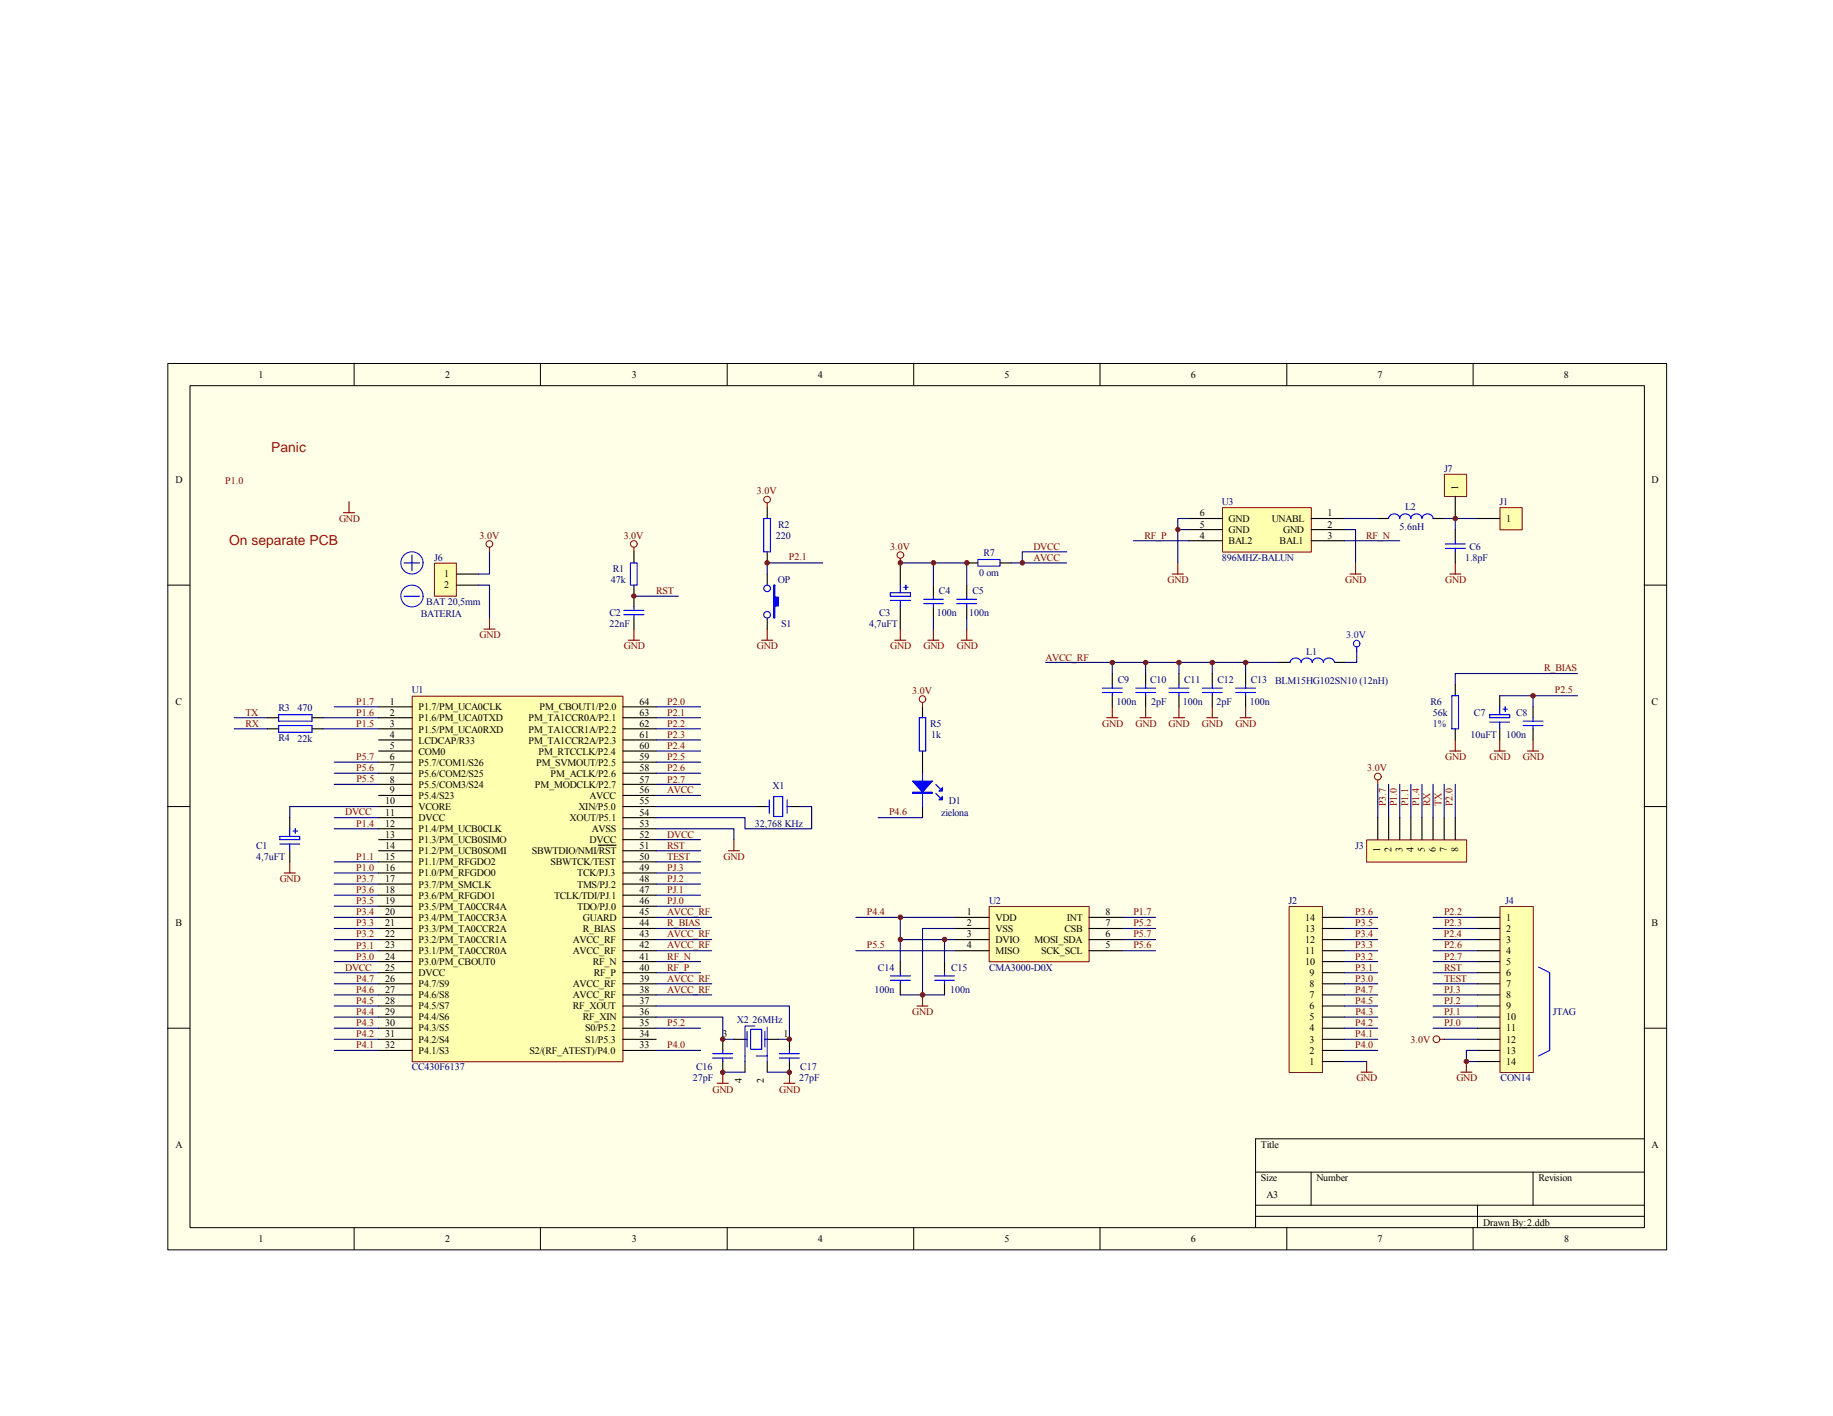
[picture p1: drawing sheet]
<svg xmlns="http://www.w3.org/2000/svg" width="279mm" height="216mm" viewBox="0 0 279 216" stroke-linecap="round" stroke-linejoin="round" font-family="sans-serif">
<path d="M25.6 55.4h228.4v135.2h-228.4z" fill="#ffffe8"/>
<g fill="none" stroke="#000" stroke-width=".15">
<path d="M25.6 55.4h228.4v135.2h-228.4zM29 58.8h221.7v128.4h-221.7zM54 55.4v3.4M82.4 55.4v3.4M110.8 55.4v3.4M139.3 55.4v3.4M167.7 55.4v3.4M196.1 55.4v3.4M224.5 55.4v3.4M25.5 89.2h3.4M250.6 89.2h3.4M25.5 123h3.4"/>
<path d="M250.6 123h3.4M25.5 156.8h3.4M250.6 156.8h3.4M191.4 178.7h59.2M199.8 178.7v5.1M233.7 178.7v5.1M250.6 173.6h-59.2v13.5M54 187.1v3.4M82.4 187.1v3.4M110.8 187.1v3.4M139.3 187.1v3.4M167.7 187.1v3.4"/>
<path d="M191.4 183.8h59.2M191.4 185.5h59.2M196.1 187.1v3.4M224.5 187.1v3.4M225.2 183.8v3.3"/>
</g>
<g fill="none" stroke="#000" stroke-width=".17">
<path d="M142.3 89.2v1.7M142.3 92.5v1.7M147.4 89.2v1.7M147.4 92.5v1.7M221.8 80.8v1.6M221.8 84.1v1.7M140.6 107.8v1.6M140.6 114.5v3.4M169.5 102.7v1.7M169.5 106.1v1.7M174.6 102.7v1.7M174.6 106.1v1.7"/>
<path d="M179.7 102.7v1.7M179.7 106.1v1.7M184.8 102.7v1.7M184.8 106.1v1.7M189.9 102.7v1.7M189.9 106.1v1.7M194.9 101h1.7M203.4 101h1.7M221.8 104.4v1.7M221.8 111.1v1.7M233.7 107.8v1.6M233.7 111.1v1.7"/>
<path d="M115.3 123h1.6M120.3 123h1.7M140.6 123v1.7M110.2 158.5v1.7M120.3 158.5v1.7M110.2 161.9v1.6M120.3 161.9v1.6"/>
</g>
<g fill="none" stroke="#00f" stroke-width=".17">
<path d="M140.8 92h3M140.8 91.4h3M142.3 90.9v.5M142.3 92v.5M145.8 92h3.1M145.8 91.4h3.1M147.4 90.9v.5M147.4 92v.5M206.8 98.6v.7M220.3 82.9h3M220.3 83.6h3M221.8 82.4v.5"/>
<path d="M221.8 83.6v.5M140.1 109.4h1v5.1h-1zM140.6 117.9v5.1M142.6 119.6l.7 .7M168 105.6h3.1M168 104.9h3.1M169.5 104.4v.5M169.5 105.6v.5M173.1 105.6h3M173.1 104.9h3M174.6 104.4v.5M174.6 105.6v.5"/>
<path d="M178.2 105.6h3M178.2 104.9h3M179.7 104.4v.5M179.7 105.6v.5M183.3 105.6h3M183.3 104.9h3M184.8 104.4v.5M184.8 105.6v.5M188.3 105.6h3.1M188.3 104.9h3.1M189.9 104.4v.5M189.9 105.6v.5"/>
<path d="M196.6 101a.87 .87 0 0 1 .9-.7 .87 .87 0 0 1 .8 .7 .87 .87 0 0 1 .9-.7 .87 .87 0 0 1 .8 .7 .87 .87 0 0 1 .9-.7 .87 .87 0 0 1 .8 .7 .87 .87 0 0 1 .9-.7 .87 .87 0 0 1 .8 .7M221.3 106.1h1v5h-1zM232.2 110h3M232.2 110.6h3M233.7 109.4v.6M233.7 110.6v.5M116.9 123h.4M117.3 122v2M117.9 121.5h1.4v3h-1.4zM120 122v2M120 123h.3M142.6 121l.7 .6"/>
<path d="M108.6 160.7h3.1M108.6 161.3h3.1M110.2 160.2v.5M110.2 161.3v.6M118.8 160.7h3M118.8 161.3h3M120.3 160.2v.5M120.3 161.3v.6"/>
</g>
<g fill="none" stroke="#800000" stroke-width=".17">
<path d="M221 87.5h1.7M221.8 85.8v1.7M140.6 107.1v.7M168.7 109.4h1.7M169.5 107.8v1.6M173.8 109.4h1.7M174.6 107.8v1.6M178.9 109.4h1.7M179.7 107.8v1.6M183.9 109.4h1.7M184.8 107.8v1.6M189 109.4h1.7"/>
<path d="M189.9 107.8v1.6M221 114.5h1.7M221.8 112.8v1.7M232.8 114.5h1.7M233.7 112.8v1.7M43.3 133.1h1.7M44.2 131.4v1.7M109.3 165.2h1.7M110.2 163.5v1.7M119.5 165.2h1.7M120.3 163.5v1.7"/>
</g>
<circle cx="206.8" cy="98.1" r=".5" fill="none" stroke="#00f" stroke-width=".15"/>
<path d="M206.8 99.3v1.7h-1.7M189.9 101v1.7M50.9 126.4h6.8M50.9 131.4h6.8M50.9 133.1h6.8M50.9 134.8h6.8M50.9 136.5h6.8M50.9 138.2h6.8M50.9 146.6h6.8M50.9 150h6.8" fill="none" stroke="#000080" stroke-width=".17"/>
<circle cx="140.6" cy="106.6" r=".51" fill="none" stroke="#800000" stroke-width=".15"/>
<path d="M139.1 119.1h3l-1.5 1.7z" fill="#00f"/>
<path d="M139.1 119.1h3l-1.5 1.7zM139.1 120.8h3v.2h-3zM139.1 120.9h3" fill="none" stroke="#00f" stroke-width=".17"/>
<path d="M143.1 122l.6-.5v.5z" fill="#00f"/>
<path d="M143.1 122l.6-.5v.5z" fill="none" stroke="#00f" stroke-width=".17"/>
<path d="M143.1 120.6l.6-.5v.5z" fill="#00f"/>
<path d="M143.1 120.6l.6-.5v.5z" fill="none" stroke="#00f" stroke-width=".17"/>
<path d="M116.9 87.5v1.7M116.9 94.2v1.7" fill="none" stroke="#000" stroke-width=".17"/>
<path d="M117.9 89.2h.2v1.9h.5v1.3h-.5v1.8h-.2z" fill-rule="evenodd" fill="#00f"/>
<g fill="none" stroke="#00f" stroke-width=".17">
<path d="M116.4 79.1h1v5h-1zM211.7 79.1a.86 .86 0 0 1 .8-.7 .86 .86 0 0 1 .9 .7 .86 .86 0 0 1 .8-.7 .86 .86 0 0 1 .9 .7 .86 .86 0 0 1 .8-.7 .86 .86 0 0 1 .8 .7 .86 .86 0 0 1 .9-.7 .86 .86 0 0 1 .8 .7M117.9 89.2h.2v1.9h.5v1.3h-.5v1.8h-.2zM135.7 90.4h3.1v.5h-3.1zM135.7 91.5h3.1M137.2 89.2v1.2M137.2 91.5v1M137.8 89.5h.6M138.1 89.2v.7M227.1 109h3v.4h-3zM227.1 110.1h3M228.6 107.8v1.2"/>
<path d="M228.6 110.1v1M229.1 108.1h.7M229.4 107.8v.7M42.7 127.5h3v.5h-3zM42.7 128.7h3M44.2 126.4v1.1M44.2 128.7v1M44.7 126.7h.7M45 126.4v.6"/>
<circle cx="116.9" cy="93.7" r=".5"/>
<circle cx="116.9" cy="89.7" r=".5"/>
</g>
<path d="M116.9 76.7v.7M116.1 97.6h1.7M116.9 95.9v1.7M136.4 97.6h1.7M137.2 85.1v.7M137.2 95.9v1.7M227.8 114.5h1.6M228.6 112.8v1.7M219.5 158.5h.6M222.7 163.5h1.7M223.5 161.9v1.6" fill="none" stroke="#800000" stroke-width=".17"/>
<path d="M116.9 77.4v1.7M210 79.1h1.7M218.4 79.1h1.7M116.9 84.1v1.7M137.2 85.8v3.4M137.2 92.5v3.4M228.6 106.1v1.7M228.6 111.1v1.7M44.2 124.7v1.7M44.2 129.7v1.7" fill="none" stroke="#000" stroke-width=".17"/>
<g fill="none" stroke="#800000" stroke-width=".15">
<circle cx="116.9" cy="76.2" r=".5"/>
<circle cx="137.3" cy="84.6" r=".51"/>
<circle cx="219" cy="158.4" r=".51"/>
</g>
<path d="M196.6 138.3h5v25.2h-5z" fill="#ffffb0"/>
<path d="M196.5 138.2h5.1v25.3h-5.1z" fill="none" stroke="#800000" stroke-width=".15"/>
<g fill="none" stroke="#000" stroke-width=".17">
<path d="M201.5 139.9h3.4M201.5 158.5h3.4M201.5 156.8h3.4M201.5 155.1h3.4M201.5 153.4h3.4M201.5 151.7h3.4M201.5 150h3.4M201.5 148.3h3.4M201.5 146.6h3.4M201.5 145h3.4M201.5 143.3h3.4M201.5 141.6h3.4"/>
<path d="M201.5 161.9h3.4M201.5 160.2h3.4"/>
</g>
<path d="M62.9 106.2h32.1v55.7h-32.1z" fill="#ffffb0"/>
<path d="M62.8 106.2h32.2v55.7h-32.2z" fill="none" stroke="#800000" stroke-width=".15"/>
<g fill="none" stroke="#000" stroke-width=".17">
<path d="M57.7 107.8h5.1M57.7 109.4h5.1M57.7 111.1h5.1M57.7 112.8h5.1M57.7 114.5h5.1M57.7 116.2h5.1M57.7 117.9h5.1M57.7 119.6h5.1M94.9 107.8h5.1M94.9 109.4h5.1M94.9 111.1h5.1M94.9 112.8h5.1"/>
<path d="M94.9 114.5h5.1M94.9 116.2h5.1M94.9 117.9h5.1M94.9 119.6h5.1M57.7 121.3h5.1M57.7 123h5.1M57.7 124.7h5.1M57.7 126.4h5.1M57.7 128h5.1M57.7 129.7h5.1M57.7 131.4h5.1M57.7 133.1h5.1"/>
<path d="M57.7 134.8h5.1M57.7 136.5h5.1M57.7 138.2h5.1M57.7 139.9h5.1M91.2 128.9h2.7M94.9 121.3h5.1M94.9 123h5.1M94.9 124.7h5.1M94.9 126.4h5.1M94.9 128h5.1M94.9 129.7h5.1M94.9 131.4h5.1"/>
<path d="M94.9 133.1h5.1M94.9 134.8h5.1M94.9 136.5h5.1M94.9 138.2h5.1M94.9 139.9h5.1M57.7 141.6h5.1M57.7 143.3h5.1M57.7 145h5.1M57.7 146.6h5.1M57.7 148.3h5.1M57.7 150h5.1M57.7 151.7h5.1"/>
<path d="M57.7 153.4h5.1M57.7 156.8h5.1M57.7 155.1h5.1M57.7 158.5h5.1M94.9 141.6h5.1M94.9 143.3h5.1M94.9 145h5.1M94.9 146.6h5.1M94.9 148.3h5.1M94.9 150h5.1M94.9 151.7h5.1M94.9 153.4h5.1"/>
<path d="M94.9 156.8h5.1M94.9 155.1h5.1M94.9 158.5h5.1M57.7 160.2h5.1M94.9 160.2h5.1"/>
</g>
<g fill="none" stroke="#000080" stroke-width=".17">
<path d="M220.1 79.1h5.1M221.8 79.1v1.7M125.4 85.8h-8.5v1.7M50.9 107.8h6.8M50.9 119.6h6.8M100 107.8h6.8M100 119.6h6.8M100 109.4h6.8M100 111.1h6.8M100 112.8h6.8M100 114.5h6.8M100 116.2h6.8"/>
<path d="M100 117.9h6.8M169.5 101v1.7M174.6 101v1.7M179.7 101v1.7M184.8 101v1.7M228.6 106.1h5.1v1.7M233.7 106.1h6.8M240.5 102.7h-18.7v1.7M50.9 139.9h6.8M57.7 123h-13.5v1.7M100 129.7h6.8M100 131.4h6.8"/>
<path d="M100 133.1h6.8M100 134.8h6.8M100 136.5h6.8M100 138.2h6.8M50.9 141.6h6.8M50.9 156.8h6.8M50.9 143.3h6.8M50.9 145h6.8M50.9 151.7h6.8M50.9 153.4h6.8M50.9 155.1h6.8M50.9 158.5h6.8"/>
<path d="M100 141.6h6.8M100 146.6h6.8M100 148.3h6.8M100 156.8h6.8M100 143.3h8.5M100 145h8.5M100 151.7h8.5M100 150h8.5M50.9 160.2h6.8M100 160.2h6.8"/>
</g>
<path d="M111 129.7h1.7M111.9 128v1.7" fill="none" stroke="#800000" stroke-width=".17"/>
<path d="M186.4 77.4h13.5v6.8h-13.5z" fill="#ffffb0"/>
<g fill="none" stroke="#800000" stroke-width=".15">
<path d="M186.3 77.4h13.6v6.8h-13.6z"/>
<circle cx="96.6" cy="82.9" r=".51"/>
<circle cx="210" cy="118.4" r=".52"/>
</g>
<g fill="none" stroke="#000" stroke-width=".17">
<path d="M181.2 79.1h5.1M199.8 79.1h5.1M96.6 84.1v1.7M96.6 89.2v3.3M96.6 94.2v1.7M181.2 80.8h5.1M181.2 82.4h5.1M199.8 80.8h5.1M199.8 82.4h5.1M40.8 109.4h1.7M40.8 111.1h1.7M47.6 109.4h1.6"/>
<path d="M47.6 111.1h1.6M137.2 146.6v1.7M137.2 150v1.7M144 146.6v1.7M144 150v1.7"/>
</g>
<g fill="none" stroke="#000080" stroke-width=".17">
<path d="M181.2 79.1h-1.7v6.7M172.8 82.4h8.4M179.5 80.8h1.7M204.9 80.8h1.7v5M204.9 82.4h8.5M50.9 116.2h6.8M50.9 117.9h6.8M130.5 139.9h15.2M137.2 139.9v6.7M171.1 139.9h5M130.5 145h15.2M137.2 143.3h6.8"/>
<path d="M137.2 151.7h6.8M145.7 141.6h-5.1v10.1M145.7 143.3h-1.7v3.3M171.1 141.6h5M171.1 143.3h5M171.1 145h5"/>
</g>
<path d="M95.8 97.6h1.7M96.6 83.4v.7M96.6 95.9v1.7M141.4 97.6h1.7M142.3 95.9v1.7M178.7 87.5h1.7M179.5 85.8v1.7M205.8 87.5h1.7M206.6 85.8v1.7M210 118.9v.7M139.8 153.4h1.6M140.6 151.7v1.7" fill="none" stroke="#800000" stroke-width=".17"/>
<g fill="none" stroke="#00f" stroke-width=".17">
<path d="M95.1 93.7h3M95.1 93.1h3M96.1 85.8h1v3.4h-1zM96.6 92.5v.6M96.6 93.7v.5M42.5 109h5.1v1h-5.1zM42.5 110.6h5.1v1.1h-5.1zM135.7 149.5h3.1M135.7 148.8h3.1M137.2 148.3v.5M137.2 149.5v.5M142.5 149.5h3"/>
<path d="M142.5 148.8h3M144 148.3v.5M144 149.5v.5"/>
</g>
<path d="M208.4 128.1h15.1v3.3h-15.1z" fill="#ffffb0"/>
<path d="M208.3 128.1h15.3v3.3h-15.3z" fill="none" stroke="#800000" stroke-width=".15"/>
<path d="M210 124.7v3.3M211.7 124.7v3.3M213.4 124.7v3.3M215.1 124.7v3.3M216.7 124.7v3.3M218.4 124.7v3.3M220.1 124.7v3.3M221.8 124.7v3.3" fill="none" stroke="#000" stroke-width=".17"/>
<path d="M207.5 163.5h1.7M208.3 161.9v1.6" fill="none" stroke="#800000" stroke-width=".17"/>
<path d="M150.8 138.3h15.2v8.3h-15.2z" fill="#ffffb0"/>
<path d="M150.8 138.2h15.2v8.4h-15.2z" fill="none" stroke="#800000" stroke-width=".15"/>
<path d="M145.7 139.9h5M166 139.9h5.1M111.9 158.5h1.7M116.9 158.5h1.7M145.7 141.6h5M145.7 143.3h5M145.7 145h5M166 141.6h5.1M166 143.3h5.1M166 145h5.1M113.6 161.9v1.6M116.9 161.9v1.6" fill="none" stroke="#000" stroke-width=".17"/>
<path d="M113.6 158.5h.3M113.9 157.3v2.3M114.4 156.9h1.7v3.1h-1.7zM116.6 157.3v2.3M116.6 158.5h.3" fill="none" stroke="#00f" stroke-width=".17"/>
<path d="M113.6 161v.9M116.9 161v.9" fill="none" stroke="#00f" stroke-width=".15"/>
<path d="M113.6 156.4h3.3v4.6h-3.3z" fill="none" stroke="#00f" stroke-width=".15" stroke-dasharray="6.1 2"/>
<g fill="none" stroke="#000080" stroke-width=".17">
<path d="M204.9 79.1h5.1M137.2 85.8h10.2v3.4M142.3 85.8v3.4M142.3 94.2v1.7M147.4 94.2v1.7M35.7 109.4h5.1M35.7 111.1h5.1M49.2 109.4h8.5M49.2 111.1h8.5M159.4 101h35.5M100 126.4h11.9v1.6M100 139.9h8.5"/>
<path d="M100 123h15.3M122 123h1.7v3.4h-10.1v-1.7h-13.6M133.8 124.7h6.8M204.9 139.9h5.1M100 155.1h10.2v3.4h1.7M100 153.4h20.3v5.1h-1.7M204.9 146.6h5.1M204.9 141.6h5.1M204.9 143.3h5.1M204.9 145h5.1M110.2 163.5h3.4M116.9 163.5h3.4"/>
<path d="M223.5 161.9h1.7"/>
</g>
<path d="M146.5 97.6h1.7M147.4 95.9v1.7" fill="none" stroke="#800000" stroke-width=".17"/>
<circle cx="120.3" cy="163.5" r=".33" fill="#800000"/>
<circle cx="120.3" cy="163.5" r=".33" fill="none" stroke="#800000" stroke-width=".15"/>
<circle cx="120.3" cy="158.4" r=".33" fill="#800000"/>
<circle cx="120.3" cy="158.4" r=".33" fill="none" stroke="#800000" stroke-width=".15"/>
<circle cx="110.2" cy="158.4" r=".33" fill="#800000"/>
<circle cx="110.2" cy="158.4" r=".33" fill="none" stroke="#800000" stroke-width=".15"/>
<circle cx="110.2" cy="163.5" r=".33" fill="#800000"/>
<circle cx="110.2" cy="163.5" r=".33" fill="none" stroke="#800000" stroke-width=".15"/>
<circle cx="116.9" cy="85.8" r=".33" fill="#800000"/>
<circle cx="116.9" cy="85.8" r=".33" fill="none" stroke="#800000" stroke-width=".15"/>
<circle cx="137.2" cy="85.8" r=".34" fill="#800000"/>
<circle cx="137.2" cy="85.8" r=".34" fill="none" stroke="#800000" stroke-width=".15"/>
<circle cx="142.3" cy="85.8" r=".34" fill="#800000"/>
<circle cx="142.3" cy="85.8" r=".34" fill="none" stroke="#800000" stroke-width=".15"/>
<path d="M162.6 84.1h-6.8v1.7" fill="none" stroke="#000080" stroke-width=".17"/>
<circle cx="140.6" cy="151.7" r=".34" fill="#800000"/>
<circle cx="140.6" cy="151.7" r=".34" fill="none" stroke="#800000" stroke-width=".15"/>
<circle cx="144" cy="143.2" r=".34" fill="#800000"/>
<circle cx="144" cy="143.2" r=".34" fill="none" stroke="#800000" stroke-width=".15"/>
<circle cx="137.2" cy="139.9" r=".34" fill="#800000"/>
<circle cx="137.2" cy="139.9" r=".34" fill="none" stroke="#800000" stroke-width=".15"/>
<circle cx="137.2" cy="143.2" r=".34" fill="#800000"/>
<circle cx="137.2" cy="143.2" r=".34" fill="none" stroke="#800000" stroke-width=".15"/>
<path d="M228.7 138.3h5v25.2h-5z" fill="#ffffb0"/>
<path d="M228.6 138.2h5.1v25.3h-5.1z" fill="none" stroke="#800000" stroke-width=".15"/>
<g fill="none" stroke="#000" stroke-width=".17">
<path d="M225.2 139.9h3.4M225.2 141.6h3.4M225.2 143.3h3.4M225.2 145h3.4M225.2 146.6h3.4M225.2 148.3h3.4M225.2 150h3.4M225.2 151.7h3.4M225.2 153.4h3.4M225.2 155.1h3.4M225.2 156.8h3.4M225.2 158.5h3.4"/>
<path d="M225.2 160.2h3.4M225.2 161.9h3.4"/>
</g>
<path d="M96.6 90.9h6.8M218.4 139.9h6.8M218.4 155.1h6.8M218.4 153.4h6.8M218.4 151.7h6.8M218.4 150h6.8M218.4 148.3h6.8M218.4 146.6h6.8M218.4 145h6.8M218.4 143.3h6.8M218.4 141.6h6.8" fill="none" stroke="#000080" stroke-width=".17"/>
<path d="M228.7 77.4h3.3v3.4h-3.3z" fill="#ffffb0"/>
<path d="M228.6 77.4h3.4v3.4h-3.4z" fill="none" stroke="#800000" stroke-width=".15"/>
<path d="M225.2 79.1h3.4" fill="none" stroke="#000" stroke-width=".17"/>
<circle cx="189.9" cy="101" r=".34" fill="#800000"/>
<circle cx="189.9" cy="101" r=".34" fill="none" stroke="#800000" stroke-width=".15"/>
<circle cx="233.7" cy="106.1" r=".33" fill="#800000"/>
<circle cx="233.7" cy="106.1" r=".33" fill="none" stroke="#800000" stroke-width=".15"/>
<circle cx="184.8" cy="101" r=".34" fill="#800000"/>
<circle cx="184.8" cy="101" r=".34" fill="none" stroke="#800000" stroke-width=".15"/>
<circle cx="169.6" cy="101" r=".34" fill="#800000"/>
<circle cx="169.6" cy="101" r=".34" fill="none" stroke="#800000" stroke-width=".15"/>
<circle cx="174.6" cy="101" r=".34" fill="#800000"/>
<circle cx="174.6" cy="101" r=".34" fill="none" stroke="#800000" stroke-width=".15"/>
<circle cx="179.7" cy="101" r=".34" fill="#800000"/>
<circle cx="179.7" cy="101" r=".34" fill="none" stroke="#800000" stroke-width=".15"/>
<circle cx="179.5" cy="80.7" r=".34" fill="#800000"/>
<circle cx="179.5" cy="80.7" r=".34" fill="none" stroke="#800000" stroke-width=".15"/>
<path d="M149 85.3h3.4v1h-3.4zM234.5 147.5l1.7 .8v11.9l-1.7 .8" fill="none" stroke="#00f" stroke-width=".17"/>
<path d="M154.1 85.8h8.5M210 119.6v5.1M211.7 119.6v5.1M213.4 119.6v5.1M215.1 119.6v5.1M216.7 119.6v5.1M218.4 119.6v5.1M220.1 119.6v5.1M221.8 119.6v5.1" fill="none" stroke="#000080" stroke-width=".17"/>
<path d="M147.4 85.8h1.6M152.4 85.8h1.7" fill="none" stroke="#000" stroke-width=".17"/>
<circle cx="155.8" cy="85.8" r=".34" fill="#800000"/>
<circle cx="155.8" cy="85.8" r=".34" fill="none" stroke="#800000" stroke-width=".15"/>
<circle cx="147.4" cy="85.8" r=".34" fill="#800000"/>
<circle cx="147.4" cy="85.8" r=".34" fill="none" stroke="#800000" stroke-width=".15"/>
<path d="M50.9 124.7h6.8M50.9 148.3h6.8M218.4 156.8h6.8M220.1 158.5h5.1M225.2 160.2h-1.7v1.7" fill="none" stroke="#000080" stroke-width=".17"/>
<circle cx="223.5" cy="161.8" r=".33" fill="#800000"/>
<circle cx="223.5" cy="161.8" r=".33" fill="none" stroke="#800000" stroke-width=".15"/>
<path d="M204.9 158.5h5.1M204.9 156.8h5.1M204.9 155.1h5.1M204.9 153.4h5.1M204.9 151.7h5.1M204.9 150h5.1M204.9 148.3h5.1M204.9 160.2h5.1M204.9 161.9h3.4" fill="none" stroke="#000080" stroke-width=".17"/>
<path d="M220.2 72.4h3.3v3.3h-3.3z" fill="#ffffb0"/>
<path d="M220.2 72.3h3.4v3.4h-3.4z" fill="none" stroke="#800000" stroke-width=".15"/>
<path d="M221.8 75.7v3.4" fill="none" stroke="#000" stroke-width=".17"/>
<circle cx="221.8" cy="79" r=".33" fill="#800000"/>
<circle cx="221.8" cy="79" r=".33" fill="none" stroke="#800000" stroke-width=".15"/>
<path d="M100 128h6.8M100 121.3h6.8" fill="none" stroke="#000080" stroke-width=".17"/>
<path d="M66.3 85.9h3.3v5h-3.3z" fill="#ffffb0"/>
<path d="M66.2 85.9h3.4v5h-3.4z" fill="none" stroke="#800000" stroke-width=".15"/>
<path d="M69.6 87.5h3.3M69.6 89.2h3.3" fill="none" stroke="#000" stroke-width=".17"/>
<path d="M61.6 85.8h2.4M61.6 90.9h2.4M62.8 84.6v2.4" fill="none" stroke="#00f" stroke-width=".17"/>
<g fill="none" stroke="#00f" stroke-width=".15">
<circle cx="62.8" cy="85.8" r="1.7"/>
<circle cx="62.8" cy="90.9" r="1.68"/>
</g>
<circle cx="96.6" cy="90.9" r=".32" fill="#800000"/>
<g fill="none" stroke="#800000" stroke-width=".15">
<circle cx="74.6" cy="82.9" r=".5"/>
<circle cx="96.6" cy="90.9" r=".32"/>
</g>
<path d="M52.4 78.2h1.6M53.2 76.5v1.7M73.8 95.9h1.7M74.6 83.4v.7M74.6 94.2v1.7" fill="none" stroke="#800000" stroke-width=".17"/>
<path d="M72.9 89.2h1.7v5M74.6 84.1v3.4h-1.7" fill="none" stroke="#000080" stroke-width=".17"/>
<g font-size="2.1" fill="#f50000">
<text x="41.3" y="68.9">Panic</text>
<text x="34.9" y="83.1">On separate PCB</text>
</g>
<g font-size="1.5">
<text x="39.4" y="57.6">1</text>
<text x="67.8" y="57.6">2</text>
<text x="96.3" y="57.6">3</text>
<text x="124.7" y="57.6">4</text>
<text x="153.1" y="57.6">5</text>
<text x="181.5" y="57.6">6</text>
<text x="210" y="57.6">7</text>
<text x="238.4" y="57.6">8</text>
<text x="26.8" y="73.7">D</text>
<text x="222.2" y="74.7" transform="rotate(-90 222.2 74.7)">1</text>
<text x="251.7" y="73.7">D</text>
<text x="182.9" y="82.1">4</text>
<text x="182.9" y="80.4">5</text>
<text x="182.9" y="78.7">6</text>
<text x="187.3" y="83">BAL2</text>
<text x="187.3" y="81.3">GND</text>
<text x="187.3" y="79.6">GND</text>
<text x="193.9" y="79.6">UNABL</text>
<text x="195.1" y="83">BAL1</text>
<text x="195.6" y="81.3">GND</text>
<text x="202.3" y="82.1">3</text>
<text x="202.3" y="78.7">1</text>
<text x="202.4" y="80.4">2</text>
<text x="229.6" y="79.6">1</text>
<text x="67.7" y="88">1</text>
<text x="67.7" y="89.7">2</text>
<text x="26.8" y="107.5">C</text>
<text x="59.4" y="107.5">1</text>
<text x="97.5" y="107.5">64</text>
<text x="251.7" y="107.5">C</text>
<text x="59.4" y="109.1">2</text>
<text x="59.4" y="110.8">3</text>
<text x="59.4" y="112.5">4</text>
<text x="63.8" y="108.3">P1.7/PM_UCA0CLK</text>
<text x="63.8" y="110">P1.6/PM_UCA0TXD</text>
<text x="63.8" y="111.7">P1.5/PM_UCA0RXD</text>
<text x="63.8" y="113.4">LCDCAP/R33</text>
<text x="80.6" y="110">PM_TA1CCR0A/P2.1</text>
<text x="80.6" y="111.7">PM_TA1CCR1A/P2.2</text>
<text x="80.6" y="113.4">PM_TA1CCR2A/P2.3</text>
<text x="82.3" y="108.3">PM_CBOUT1/P2.0</text>
<text x="97.5" y="109.1">63</text>
<text x="97.5" y="110.8">62</text>
<text x="97.5" y="112.5">61</text>
<text x="59.4" y="114.2">5</text>
<text x="59.4" y="115.9">6</text>
<text x="59.4" y="117.6">7</text>
<text x="59.4" y="119.3">8</text>
<text x="63.8" y="115.1">COM0</text>
<text x="63.8" y="116.8">P5.7/COM1/S26</text>
<text x="63.8" y="118.5">P5.6/COM2/S25</text>
<text x="81.7" y="116.8">PM_SVMOUT/P2.5</text>
<text x="82.1" y="115.1">PM_RTCCLK/P2.4</text>
<text x="83.9" y="118.5">PM_ACLK/P2.6</text>
<text x="97.5" y="117.6">58</text>
<text x="97.5" y="119.3">57</text>
<text x="97.5" y="115.9">59</text>
<text x="97.5" y="114.2">60</text>
<text x="58.7" y="122.7">10</text>
<text x="58.7" y="124.4">11</text>
<text x="59.4" y="121">9</text>
<text x="63.8" y="120.1">P5.5/COM3/S24</text>
<text x="63.8" y="121.8">P5.4/S23</text>
<text x="63.8" y="123.5">VCORE</text>
<text x="63.8" y="125.2">DVCC</text>
<text x="81.5" y="120.1">PM_MODCLK/P2.7</text>
<text x="86.8" y="125.2">XOUT/P5.1</text>
<text x="88.2" y="123.5">XIN/P5.0</text>
<text x="89.9" y="121.8">AVCC</text>
<text x="97.5" y="122.7">55</text>
<text x="97.5" y="121">56</text>
<text x="97.5" y="124.4">54</text>
<text x="58.7" y="126">12</text>
<text x="58.7" y="127.7">13</text>
<text x="58.7" y="129.4">14</text>
<text x="58.7" y="131.1">15</text>
<text x="63.8" y="126.9">P1.4/PM_UCB0CLK</text>
<text x="63.8" y="128.6">P1.3/PM_UCB0SIMO</text>
<text x="63.8" y="130.3">P1.2/PM_UCB0SOMI</text>
<text x="63.8" y="131.9">P1.1/PM_RFGDO2</text>
<text x="81.1" y="130.3">SBWTDIO/NMI/RST</text>
<text x="83.9" y="131.9">SBWTCK/TEST</text>
<text x="89.9" y="128.6">DVCC</text>
<text x="90.2" y="126.9">AVSS</text>
<text x="97.5" y="131.1">50</text>
<text x="97.5" y="127.7">52</text>
<text x="97.5" y="129.4">51</text>
<text x="97.5" y="126">53</text>
<text x="210.4" y="129.9" transform="rotate(-90 210.4 129.9)">1</text>
<text x="212.1" y="129.9" transform="rotate(-90 212.1 129.9)">2</text>
<text x="213.8" y="129.9" transform="rotate(-90 213.8 129.9)">3</text>
<text x="215.5" y="129.9" transform="rotate(-90 215.5 129.9)">4</text>
<text x="217.2" y="129.9" transform="rotate(-90 217.2 129.9)">5</text>
<text x="218.9" y="129.9" transform="rotate(-90 218.9 129.9)">6</text>
<text x="220.6" y="129.9" transform="rotate(-90 220.6 129.9)">7</text>
<text x="222.2" y="129.9" transform="rotate(-90 222.2 129.9)">8</text>
<text x="58.7" y="132.8">16</text>
<text x="58.7" y="134.5">17</text>
<text x="58.7" y="136.2">18</text>
<text x="58.7" y="137.8">19</text>
<text x="63.8" y="133.6">P1.0/PM_RFGDO0</text>
<text x="63.8" y="135.3">P3.7/PM_SMCLK</text>
<text x="63.8" y="137">P3.6/PM_RFGDO1</text>
<text x="84.4" y="137">TCLK/TDI/PJ.1</text>
<text x="88" y="133.6">TCK/PJ.3</text>
<text x="88" y="135.3">TMS/PJ.2</text>
<text x="97.5" y="132.8">49</text>
<text x="97.5" y="137.8">46</text>
<text x="97.5" y="134.5">48</text>
<text x="97.5" y="136.2">47</text>
<text x="26.8" y="141.2">B</text>
<text x="58.7" y="139.5">20</text>
<text x="58.7" y="141.2">21</text>
<text x="58.7" y="142.9">22</text>
<text x="63.8" y="138.7">P3.5/PM_TA0CCR4A</text>
<text x="63.8" y="140.4">P3.4/PM_TA0CCR3A</text>
<text x="63.8" y="142.1">P3.3/PM_TA0CCR2A</text>
<text x="63.8" y="143.8">P3.2/PM_TA0CCR1A</text>
<text x="87.3" y="143.8">AVCC_RF</text>
<text x="88" y="138.7">TDO/PJ.0</text>
<text x="88.8" y="142.1">R_BIAS</text>
<text x="88.8" y="140.4">GUARD</text>
<text x="97.5" y="141.2">44</text>
<text x="97.5" y="139.5">45</text>
<text x="97.5" y="142.9">43</text>
<text x="147.3" y="139.5">1</text>
<text x="147.3" y="141.2">2</text>
<text x="147.3" y="142.9">3</text>
<text x="151.8" y="140.4">VDD</text>
<text x="151.8" y="142.1">VSS</text>
<text x="151.8" y="143.8">DVIO</text>
<text x="157.7" y="143.8">MOSI_SDA</text>
<text x="162.2" y="142.1">CSB</text>
<text x="162.6" y="140.4">INT</text>
<text x="168.5" y="141.2">7</text>
<text x="168.5" y="142.9">6</text>
<text x="168.5" y="139.5">8</text>
<text x="198.9" y="143.8">12</text>
<text x="198.9" y="142.1">13</text>
<text x="198.9" y="140.4">14</text>
<text x="229.6" y="140.4">1</text>
<text x="229.6" y="142.1">2</text>
<text x="229.6" y="143.8">3</text>
<text x="251.7" y="141.2">B</text>
<text x="58.7" y="144.6">23</text>
<text x="58.7" y="146.3">24</text>
<text x="58.7" y="148">25</text>
<text x="58.7" y="149.7">26</text>
<text x="63.8" y="145.5">P3.1/PM_TA0CCR0A</text>
<text x="63.8" y="147.1">P3.0/PM_CBOUT0</text>
<text x="63.8" y="148.8">DVCC</text>
<text x="87.3" y="145.5">AVCC_RF</text>
<text x="90.4" y="147.1">RF_N</text>
<text x="90.5" y="148.8">RF_P</text>
<text x="97.5" y="146.3">41</text>
<text x="97.5" y="149.7">39</text>
<text x="97.5" y="148">40</text>
<text x="97.5" y="144.6">42</text>
<text x="147.3" y="144.6">4</text>
<text x="151.8" y="145.5">MISO</text>
<text x="158.7" y="145.5">SCK_SCL</text>
<text x="168.5" y="144.6">5</text>
<text x="198.9" y="147.1">10</text>
<text x="198.9" y="145.5">11</text>
<text x="199.6" y="148.8">9</text>
<text x="229.6" y="145.5">4</text>
<text x="229.6" y="147.1">5</text>
<text x="229.6" y="148.8">6</text>
<text x="58.7" y="151.4">27</text>
<text x="58.7" y="153.1">28</text>
<text x="58.7" y="154.8">29</text>
<text x="63.8" y="150.5">P4.7/S9</text>
<text x="63.8" y="152.2">P4.6/S8</text>
<text x="63.8" y="153.9">P4.5/S7</text>
<text x="63.8" y="155.6">P4.4/S6</text>
<text x="87.3" y="153.9">RF_XOUT</text>
<text x="87.3" y="152.2">AVCC_RF</text>
<text x="87.3" y="150.5">AVCC_RF</text>
<text x="88.8" y="155.6">RF_XIN</text>
<text x="97.5" y="154.8">36</text>
<text x="97.5" y="153.1">37</text>
<text x="97.5" y="151.4">38</text>
<text x="199.6" y="155.6">5</text>
<text x="199.6" y="153.9">6</text>
<text x="199.6" y="152.2">7</text>
<text x="199.6" y="150.5">8</text>
<text x="229.6" y="150.5">7</text>
<text x="229.6" y="152.2">8</text>
<text x="229.6" y="153.9">9</text>
<text x="229.6" y="155.6">10</text>
<text x="58.7" y="156.4">30</text>
<text x="58.7" y="158.1">31</text>
<text x="58.7" y="159.8">32</text>
<text x="63.8" y="157.3">P4.3/S5</text>
<text x="63.8" y="159">P4.2/S4</text>
<text x="63.8" y="160.7">P4.1/S3</text>
<text x="80.7" y="160.7">S2/(RF_ATEST)/P4.0</text>
<text x="89.2" y="159">S1/P5.3</text>
<text x="89.2" y="157.3">S0/P5.2</text>
<text x="97.5" y="159.8">33</text>
<text x="97.5" y="158.1">34</text>
<text x="97.5" y="156.4">35</text>
<text x="110.1" y="158.1">3</text>
<text x="119.4" y="158.1">1</text>
<text x="199.6" y="160.7">2</text>
<text x="199.6" y="159">3</text>
<text x="199.6" y="157.3">4</text>
<text x="229.6" y="157.3">11</text>
<text x="229.6" y="159">12</text>
<text x="229.6" y="160.7">13</text>
<text x="113.1" y="165.2" transform="rotate(-90 113.1 165.2)">4</text>
<text x="116.5" y="165.2" transform="rotate(-90 116.5 165.2)">2</text>
<text x="199.6" y="162.3">1</text>
<text x="229.6" y="162.3">14</text>
<text x="26.8" y="175">A</text>
<text x="192.2" y="175">Title</text>
<text x="251.7" y="175">A</text>
<text x="192.2" y="180.1">Size</text>
<text x="193" y="182.6">A3</text>
<text x="200.7" y="180.1">Number</text>
<text x="234.5" y="180.1">Revision</text>
<text x="39.4" y="189.4">1</text>
<text x="67.8" y="189.4">2</text>
<text x="96.3" y="189.4">3</text>
<text x="124.7" y="189.4">4</text>
<text x="153.1" y="189.4">5</text>
<text x="181.5" y="189.4">6</text>
<text x="210" y="189.4">7</text>
<text x="226.1" y="186.9">Drawn By:_2.ddb</text>
<text x="238.4" y="189.4">8</text>
</g>
<g font-size="1.5" fill="#000080">
<text x="220.1" y="72">J7</text>
<text x="186.3" y="77">U3</text>
<text x="214.2" y="77.7">L2</text>
<text x="228.6" y="77">J1</text>
<text x="118.3" y="82.1">220</text>
<text x="118.6" y="80.4">R2</text>
<text x="213.3" y="80.8">5.6nH</text>
<text x="224" y="83.8">C6</text>
<text x="66.2" y="85.5">J6</text>
<text x="93.1" y="88.9">47k</text>
<text x="93.4" y="87.2">R1</text>
<text x="118.6" y="88.9">OP</text>
<text x="149.2" y="87.9">0 om</text>
<text x="149.9" y="84.8">R7</text>
<text x="186.3" y="85.5">896MHZ-BALUN</text>
<text x="223.3" y="85.5">1.8pF</text>
<text x="64.1" y="94.1">BATERIA</text>
<text x="65" y="92.3">BAT 20,5mm</text>
<text x="92.9" y="93.9">C2</text>
<text x="92.9" y="95.6">22nF</text>
<text x="119.1" y="95.6">S1</text>
<text x="132.5" y="95.6">4,7uFT</text>
<text x="134" y="93.9">C3</text>
<text x="142.8" y="93.9">100n</text>
<text x="143.1" y="90.6">C4</text>
<text x="147.7" y="93.9">100n</text>
<text x="148.2" y="90.6">C5</text>
<text x="199.1" y="99.9">L1</text>
<text x="62.8" y="105.7">U1</text>
<text x="170.2" y="107.5">100n</text>
<text x="170.4" y="104.1">C9</text>
<text x="175.3" y="104.1">C10</text>
<text x="175.5" y="107.5">2pF</text>
<text x="180.3" y="107.5">100n</text>
<text x="180.5" y="104.1">C11</text>
<text x="185.4" y="107.5">2pF</text>
<text x="185.6" y="104.1">C12</text>
<text x="190.5" y="107.5">100n</text>
<text x="190.7" y="104.1">C13</text>
<text x="194.4" y="104.2">BLM15HG102SN10 (12nH)</text>
<text x="218.1" y="107.5">R6</text>
<text x="42.5" y="108.5">R3</text>
<text x="42.5" y="113">R4</text>
<text x="45.3" y="108.5">470</text>
<text x="45.3" y="113.2">22k</text>
<text x="141.8" y="110.8">R5</text>
<text x="142" y="112.5">1k</text>
<text x="218.4" y="109.1">56k</text>
<text x="218.4" y="110.8">1%</text>
<text x="224.2" y="112.5">10uFT</text>
<text x="224.7" y="109.1">C7</text>
<text x="229.6" y="112.5">100n</text>
<text x="231.1" y="109.1">C8</text>
<text x="117.7" y="120.3">X1</text>
<text x="143.5" y="124.4">zielona</text>
<text x="144.6" y="122.7">D1</text>
<text x="39.1" y="129.4">C1</text>
<text x="39.1" y="131.1">4,7uFT</text>
<text x="115" y="126">32,768 KHz</text>
<text x="206.6" y="129.4">J3</text>
<text x="150.8" y="137.8">U2</text>
<text x="196.4" y="137.8">J2</text>
<text x="229.4" y="137.8">J4</text>
<text x="133.8" y="148">C14</text>
<text x="145" y="148">C15</text>
<text x="150.8" y="148">CMA3000-D0X</text>
<text x="112.3" y="155.9">X2 26MHz</text>
<text x="133.3" y="151.4">100n</text>
<text x="144.8" y="151.4">100n</text>
<text x="236.7" y="154.8">JTAG</text>
<text x="62.8" y="163.2">CC430F6137</text>
<text x="105.6" y="164.9">27pF</text>
<text x="106.1" y="163.2">C16</text>
<text x="121.8" y="164.9">27pF</text>
<text x="122" y="163.2">C17</text>
<text x="228.7" y="164.9">CON14</text>
</g>
<g font-size="1.5" fill="#800000">
<text x="34.3" y="73.9">P1.0</text>
<text x="115.4" y="75.4">3.0V</text>
<text x="51.7" y="79.6">GND</text>
<text x="73.1" y="82.1">3.0V</text>
<text x="95.1" y="82.1">3.0V</text>
<text x="135.7" y="83.8">3.0V</text>
<text x="157.5" y="83.8">DVCC</text>
<text x="174.4" y="82.1">RF_P</text>
<text x="208.3" y="82.1">RF_N</text>
<text x="120.3" y="85.4">P2.1</text>
<text x="157.5" y="85.5">AVCC</text>
<text x="178" y="88.9">GND</text>
<text x="205.1" y="88.9">GND</text>
<text x="220.3" y="88.9">GND</text>
<text x="100" y="90.6">RST</text>
<text x="73.1" y="97.3">GND</text>
<text x="95.1" y="99">GND</text>
<text x="115.4" y="99">GND</text>
<text x="135.7" y="99">GND</text>
<text x="140.8" y="99">GND</text>
<text x="145.8" y="99">GND</text>
<text x="159.4" y="100.7">AVCC_RF</text>
<text x="54.3" y="107.5">P1.7</text>
<text x="101.7" y="107.5">P2.0</text>
<text x="139.1" y="105.8">3.0V</text>
<text x="235.3" y="102.4">R_BIAS</text>
<text x="237" y="105.7">P2.5</text>
<text x="37.4" y="109.1">TX</text>
<text x="37.4" y="110.8">RX</text>
<text x="54.3" y="109.1">P1.6</text>
<text x="54.3" y="110.8">P1.5</text>
<text x="101.7" y="109.2">P2.1</text>
<text x="101.7" y="110.9">P2.2</text>
<text x="101.7" y="112.5">P2.3</text>
<text x="168" y="110.8">GND</text>
<text x="173.1" y="110.8">GND</text>
<text x="178.1" y="110.8">GND</text>
<text x="183.2" y="110.8">GND</text>
<text x="188.3" y="110.8">GND</text>
<text x="54.3" y="115.9">P5.7</text>
<text x="54.3" y="117.6">P5.6</text>
<text x="54.3" y="119.3">P5.5</text>
<text x="101.7" y="114.2">P2.4</text>
<text x="101.7" y="115.9">P2.5</text>
<text x="101.7" y="117.6">P2.6</text>
<text x="101.7" y="119.3">P2.7</text>
<text x="208.4" y="117.6">3.0V</text>
<text x="220.3" y="115.9">GND</text>
<text x="227" y="115.9">GND</text>
<text x="232.1" y="115.9">GND</text>
<text x="52.6" y="124.3">DVCC</text>
<text x="101.7" y="120.9">AVCC</text>
<text x="135.5" y="124.3">P4.6</text>
<text x="211.2" y="122.9" transform="rotate(-90 211.2 122.9)">P3.7</text>
<text x="212.9" y="122.9" transform="rotate(-90 212.9 122.9)">P1.0</text>
<text x="214.6" y="122.9" transform="rotate(-90 214.6 122.9)">P1.1</text>
<text x="216.3" y="122.9" transform="rotate(-90 216.3 122.9)">P1.4</text>
<text x="218" y="122.9" transform="rotate(-90 218 122.9)">RX</text>
<text x="219.7" y="122.9" transform="rotate(-90 219.7 122.9)">TX</text>
<text x="221.4" y="122.9" transform="rotate(-90 221.4 122.9)">P2.0</text>
<text x="54.3" y="126">P1.4</text>
<text x="54.3" y="131.1">P1.1</text>
<text x="101.7" y="131.1">TEST</text>
<text x="101.7" y="129.4">RST</text>
<text x="101.7" y="127.7">DVCC</text>
<text x="110.3" y="131.1">GND</text>
<text x="42.6" y="134.5">GND</text>
<text x="54.3" y="134.5">P3.7</text>
<text x="54.3" y="132.8">P1.0</text>
<text x="54.3" y="136.2">P3.6</text>
<text x="54.3" y="137.8">P3.5</text>
<text x="101.7" y="134.5">PJ.2</text>
<text x="101.7" y="132.8">PJ.3</text>
<text x="101.7" y="136.2">PJ.1</text>
<text x="101.7" y="137.8">PJ.0</text>
<text x="54.3" y="142.9">P3.2</text>
<text x="54.3" y="139.5">P3.4</text>
<text x="54.3" y="141.2">P3.3</text>
<text x="101.7" y="139.5">AVCC_RF</text>
<text x="101.7" y="142.9">AVCC_RF</text>
<text x="101.7" y="141.2">R_BIAS</text>
<text x="132.1" y="139.5">P4.4</text>
<text x="172.8" y="139.5">P1.7</text>
<text x="172.8" y="141.2">P5.2</text>
<text x="172.8" y="142.9">P5.7</text>
<text x="206.6" y="141.2">P3.5</text>
<text x="206.6" y="142.9">P3.4</text>
<text x="206.6" y="139.5">P3.6</text>
<text x="220.1" y="142.9">P2.4</text>
<text x="220.1" y="139.5">P2.2</text>
<text x="220.1" y="141.2">P2.3</text>
<text x="52.6" y="148">DVCC</text>
<text x="54.3" y="146.3">P3.0</text>
<text x="54.3" y="144.6">P3.1</text>
<text x="54.3" y="149.7">P4.7</text>
<text x="101.7" y="144.6">AVCC_RF</text>
<text x="101.7" y="149.7">AVCC_RF</text>
<text x="101.7" y="148">RF_P</text>
<text x="101.7" y="146.3">RF_N</text>
<text x="132.1" y="144.6">P5.5</text>
<text x="172.8" y="144.6">P5.6</text>
<text x="206.6" y="148">P3.1</text>
<text x="206.6" y="144.6">P3.3</text>
<text x="206.6" y="146.3">P3.2</text>
<text x="206.6" y="149.7">P3.0</text>
<text x="220.1" y="149.7">TEST</text>
<text x="220.1" y="144.6">P2.6</text>
<text x="220.1" y="148">RST</text>
<text x="220.1" y="146.3">P2.7</text>
<text x="54.3" y="151.4">P4.6</text>
<text x="54.3" y="153.1">P4.5</text>
<text x="54.3" y="154.8">P4.4</text>
<text x="101.7" y="151.4">AVCC_RF</text>
<text x="139.1" y="154.8">GND</text>
<text x="206.6" y="153.1">P4.5</text>
<text x="206.6" y="151.4">P4.7</text>
<text x="206.6" y="154.8">P4.3</text>
<text x="220.1" y="151.4">PJ.3</text>
<text x="220.1" y="154.8">PJ.1</text>
<text x="220.1" y="153.1">PJ.2</text>
<text x="54.3" y="159.8">P4.1</text>
<text x="54.3" y="156.4">P4.3</text>
<text x="54.3" y="158.1">P4.2</text>
<text x="101.7" y="159.8">P4.0</text>
<text x="101.7" y="156.4">P5.2</text>
<text x="206.6" y="159.8">P4.0</text>
<text x="206.6" y="158.1">P4.1</text>
<text x="206.6" y="156.4">P4.2</text>
<text x="215" y="159">3.0V</text>
<text x="220.1" y="156.4">PJ.0</text>
<text x="108.6" y="166.6">GND</text>
<text x="118.8" y="166.6">GND</text>
<text x="206.8" y="164.9">GND</text>
<text x="222" y="164.9">GND</text>
</g>
<text font-size="1.5" fill="#00f" x="205.2" y="97.3">3.0V</text>
</svg>
